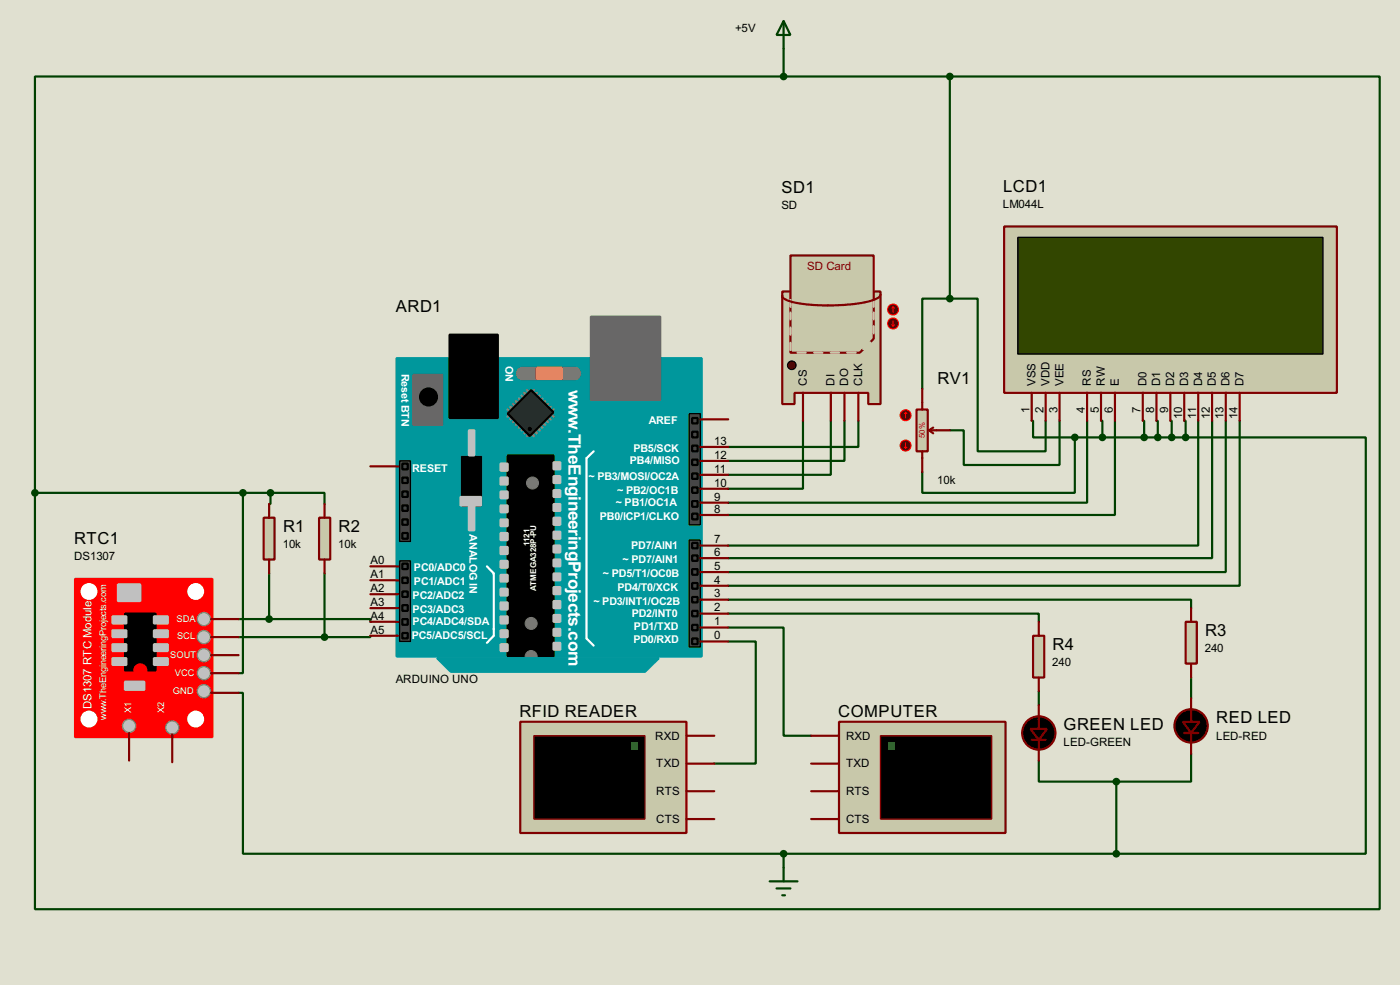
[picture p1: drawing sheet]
<svg xmlns="http://www.w3.org/2000/svg" width="256mm" height="180mm" viewBox="0 0 256 180" stroke-linecap="round" stroke-linejoin="round" font-family="sans-serif">
<path d="M0 0h256.5v180.3h-256.5z" fill="#e0e0d0"/>
<g fill="none" stroke="#004000" stroke-width=".4">
<path d="M143.6 14h-137.2v76.2M143.6 8.9v5.1M143.6 14h30.4M174 14h78.8v152.4h-246.4v-76.2M174 14v40.7M174 54.7h5.1v27.9h12.5v-5.6M174 54.7h-5v16.5M147.1 77v12.5h-13.7M152.2 77v9.9h-18.8M154.7 77v7.4h-21.3M157.3 77v4.8h-23.9M189 77h.3v3.1h7.6"/>
<path d="M194.1 77v8.1h-17.5v-6.3h-2.6M199.2 77v15h-65.8M201.7 77h.3v3.1M204.3 77v17.3h-70.9M209.4 77h.2v3.1M211.9 77h.2v3.1M214.4 77h.3v3.1M217 77h.2v3.1M219.5 77v22.9h-86.1M222.1 77v25.2h-88.7M224.6 77v27.7h-91.2M227.1 77v30.2h-93.7"/>
<path d="M6.4 90.2h43.2M44.5 90.2v33h-.8M49.6 90.2h9.9v2.1M49.6 90.2v2.1h-.3M196.9 80.1v10.1h-27.9v-3.8M196.9 80.1h20.3M217.2 80.1h33v76.2h-45.7M43.7 113.3h5.6M43.7 116.6h15.8M49.3 113.3h18.6v.5M49.3 105v8.3M59.5 105v11.6"/>
<path d="M67.9 116.4v.2h-8.4M133.4 109.8h84.8v1.5M133.4 112.3h56.9v1.5M133.4 114.9h10.2v19.8h5M133.4 117.4h5.1v22.4h-7.6M43.7 126.8h.8v29.5h99.1M190.3 139.2v3.9h14.2M190.3 126.5v2.6M218.2 138v5.1h-13.7M218.2 124v3.8M143.6 156.3v2.5M143.6 156.3h60.9"/>
<path d="M204.5 143.1v13.2"/>
</g>
<path d="M72.7 65.6h55.9v54.6h-55.9z" fill="#00979c" stroke="#00979c" stroke-width=".4"/>
<g fill="#686767" stroke="#686767" stroke-width=".4">
<path d="M108.3 58h12.7v15.2h-12.7z"/>
<path d="M75.7 68.6h5.4v9.2h-5.4z"/>
</g>
<path d="M82.4 61.3h8.8v15.2h-8.8zM84.6 83.6h3.6v8.9h-3.6zM93 83.4h8.4v36.8h-8.4z" fill="#000" stroke="#000" stroke-width=".4"/>
<path d="M108.8 82.6l-1.3 1.3v33l1.3 1.3M89.2 103.7l1.3 1.3v11.4l-1.3 1.3" fill="none" stroke="#fff" stroke-width=".4"/>
<g fill="#c0c0c0" stroke="#c0c0c0" stroke-width=".4">
<path d="M101.4 84.6h1.3v1.3h-1.3z"/>
<path d="M101.4 87.2h1.3v1.2h-1.3z"/>
<path d="M101.4 89.7h1.3v1.3h-1.3z"/>
<path d="M101.4 92.3h1.3v1.2h-1.3z"/>
<path d="M101.4 94.8h1.3v1.3h-1.3z"/>
<path d="M101.4 97.3h1.3v1.3h-1.3z"/>
<path d="M101.4 99.9h1.3v1.2h-1.3z"/>
<path d="M101.4 102.4h1.3v1.3h-1.3z"/>
<path d="M101.4 105h1.3v1.2h-1.3z"/>
<path d="M101.4 107.5h1.3v1.3h-1.3z"/>
<path d="M101.4 110h1.3v1.3h-1.3z"/>
<path d="M101.4 112.6h1.3v1.2h-1.3z"/>
<path d="M101.4 115.1h1.3v1.3h-1.3z"/>
<path d="M101.4 117.7h1.3v1.2h-1.3z"/>
<path d="M91.7 84.9h1.3v1.3h-1.3z"/>
<path d="M91.7 87.4h1.3v1.3h-1.3z"/>
<path d="M91.7 90h1.3v1.2h-1.3z"/>
<path d="M91.7 92.5h1.3v1.3h-1.3z"/>
<path d="M91.7 95.1h1.3v1.2h-1.3z"/>
<path d="M91.7 97.6h1.3v1.3h-1.3z"/>
<path d="M91.7 100.1h1.3v1.3h-1.3z"/>
<path d="M91.7 102.7h1.3v1.2h-1.3z"/>
<path d="M91.7 105.2h1.3v1.3h-1.3z"/>
<path d="M91.7 107.8h1.3v1.2h-1.3z"/>
<path d="M91.7 110.3h1.3v1.3h-1.3z"/>
<path d="M91.7 112.8h1.3v1.3h-1.3z"/>
<path d="M91.7 115.4h1.3v1.2h-1.3z"/>
<path d="M91.7 117.9h1.3v1.3h-1.3z"/>
<path d="M84.4 91h3.8v1.5h-3.8z"/>
<path d="M85.9 78.8h1v4.6h-1z"/>
<path d="M85.9 92.5h1v4.6h-1z"/>
</g>
<circle cx="78.5" cy="72.7" r="1.55" fill="#000" stroke="#000" stroke-width=".4"/>
<path d="M95.8 68.4h9.4" fill="none" stroke="#757575" stroke-width="2.6"/>
<path d="M98.4 67.4h4.5v2h-4.5z" fill="#ff8000" stroke="#ff8000" stroke-width=".4"/>
<g fill="none" stroke="#808080" stroke-width=".45">
<path d="M93 75l.5 .5M93.5 74.5l.5 .5M93.5 75.7l-.5 .6M94 74l.5 .5M94 76.3l-.5 .5M94.5 73.5l.6 .5M94.5 76.8l-.5 .5M95.1 73l.5 .5M95.1 77.3l-.6 .5M95.6 72.4l.5 .6M95.6 77.8l-.5 .5M96.1 71.9l.5 .5"/>
<path d="M96.1 78.3l-.5 .5M96.6 71.4l.5 .5M96.6 78.8l-.5 .5M97.1 79.3l-.5 .5M97.3 79.3l.5 .5M97.8 78.8l.6 .5M97.8 71.4l-.5 .5M98.4 78.3l.5 .5M98.4 71.9l-.6 .5M98.9 77.8l.5 .5M98.9 72.4l-.5 .6M99.4 77.3l.5 .5"/>
<path d="M99.4 73l-.5 .5M99.9 76.8l.5 .5M99.9 73.5l-.5 .5M100.4 76.3l.5 .5M100.4 74l-.5 .5M100.9 75.7l.5 .6M100.9 74.5l-.5 .5M101.4 75l-.5 .5"/>
</g>
<path d="M97.3 71.4l4.1 4.1-4.3 4.3-4.1-4.1z" fill-rule="evenodd" fill="#2c2c2c" stroke="#000" stroke-width=".4"/>
<circle cx="97" cy="78.5" r=".3" fill="#000" stroke="#000" stroke-width=".18"/>
<path d="M126.3 75.7h2v20.4h-2z" fill="#464646" stroke="#000" stroke-width=".25"/>
<circle cx="97.3" cy="114.1" r="1.1" fill="#757575" stroke="#757575" stroke-width=".18"/>
<g fill="#464646" stroke="#000" stroke-width=".4">
<path d="M126.8 76.5h1v1h-1z"/>
<path d="M126.8 81.6h1v1h-1z"/>
<path d="M126.8 84.1h1v1h-1z"/>
<path d="M126.8 86.7h1v1h-1z"/>
<path d="M126.8 89.2h1v1h-1z"/>
<path d="M126.8 91.7h1v1.1h-1z"/>
<path d="M126.8 79h1v1.1h-1z"/>
<path d="M126.8 94h1v1.1h-1z"/>
</g>
<g fill="#757575" stroke="#757575" stroke-width=".18">
<circle cx="97.5" cy="88.4" r="1.1"/>
<circle cx="97.3" cy="120.2" r="1.1"/>
</g>
<path d="M80.1 120.5h40.6l-2.5 2.5h-35.6z" fill-rule="evenodd" fill="#00979c" stroke="#00979c" stroke-width=".4"/>
<g fill="#464646" stroke="#000" stroke-width=".25">
<path d="M73.2 84.4h2v14.7h-2z"/>
<path d="M126.3 98.9h2v19.5h-2z"/>
<path d="M73.2 102.7h2v14.7h-2z"/>
</g>
<g fill="#464646" stroke="#000" stroke-width=".4">
<path d="M73.7 87.4h1v1h-1z"/>
<path d="M73.7 92.5h1v1h-1z"/>
<path d="M73.7 97.6h1v1h-1z"/>
<path d="M73.7 95.1h1v1h-1z"/>
<path d="M73.7 90h1v1h-1z"/>
<path d="M73.7 84.9h1v1h-1z"/>
<path d="M126.8 99.4h1v1h-1z"/>
<path d="M126.8 101.7h1v1h-1z"/>
<path d="M126.8 104.2h1v1h-1z"/>
<path d="M126.8 106.7h1v1.1h-1z"/>
<path d="M126.8 109.3h1v1h-1z"/>
<path d="M126.8 111.8h1v1h-1z"/>
<path d="M126.8 114.4h1v1h-1z"/>
<path d="M126.8 116.9h1v1h-1z"/>
<path d="M73.7 103.2h1v1h-1z"/>
<path d="M73.7 105.7h1v1h-1z"/>
<path d="M73.7 108.3h1v1h-1z"/>
<path d="M73.7 110.8h1v1h-1z"/>
<path d="M73.7 113.3h1v1.1h-1z"/>
<path d="M73.7 115.9h1v1h-1z"/>
</g>
<g fill="none" stroke="#800000" stroke-width=".4">
<path d="M128.3 76.8h5.1M67.9 85.4h5.1M128.3 99.9h5.1M128.3 94.3h5.1M128.3 92h5.1M128.3 89.5h5.1M128.3 86.9h5.1M128.3 84.4h5.1M128.3 81.8h5.1M67.9 116.4h5.1M67.9 113.8h5.1M67.9 111.3h5.1"/>
<path d="M67.9 108.8h5.1M67.9 106.2h5.1M67.9 103.7h5.1M128.3 117.4h5.1M128.3 114.9h5.1M128.3 112.3h5.1M128.3 109.8h5.1M128.3 107.2h5.1M128.3 104.7h5.1M128.3 102.2h5.1"/>
</g>
<g fill="#c8c8aa" stroke="#800000" stroke-width=".4">
<path d="M143.3 53.4h18v20.6h-2.2v-2.1h-13.5v2.1h-2.3z" fill-rule="evenodd"/>
<path d="M144.8 46.8h15.3v15.2l-2.6 2.6h-12.7z" fill-rule="evenodd"/>
</g>
<path d="M161.3 53.9a2.14 2.14 0 0 1-1.8 1.2 35.3 35.3 0 0 1-14.6 .1 1.84 1.84 0 0 1-1.6-1M159.1 63l-1.1 1.1" fill="none" stroke="#800000" stroke-width=".4"/>
<path d="M144.8 54.9v1.3M144.8 57.2v1.3M144.8 60v1.3M160.1 54.9v1.3M160.1 57.2v1.3M160.1 59.7v1.3M144.8 62.8v1.3M146.1 64.6h1.5M149.2 64.6h1.5M152.2 64.6h1.5M155.2 64.6h1.6" fill="none" stroke="#c8c8aa" stroke-width=".4"/>
<path d="M159.3 62.8l-1 1" fill="none" stroke="#c8c8aa" stroke-width=".65"/>
<circle cx="145" cy="66.9" r=".8" fill="#400000" stroke="#000" stroke-width=".18"/>
<path d="M147.1 71.9v5.1M152.2 71.9v5.1M154.7 71.9v5.1M157.3 71.9v5.1" fill="none" stroke="#800000" stroke-width=".4"/>
<circle cx="163.6" cy="56.7" r="1" fill="#400000" stroke="#f00" stroke-width=".2"/>
<path d="M163.6 56.2l.3 .2M163.6 56.2l-.2 .2M163.6 56.2v1" fill="none" stroke="#f00" stroke-width=".2"/>
<circle cx="163.6" cy="59.2" r="1" fill="#400000" stroke="#f00" stroke-width=".2"/>
<path d="M163.4 59.5l.2 .2M163.6 58.7v1M163.9 59.5l-.3 .2" fill="none" stroke="#f00" stroke-width=".2"/>
<path d="M184 41.5h60.9v30.4h-60.9z" fill="#c8c8aa" stroke="#800000" stroke-width=".4"/>
<path d="M186.5 43.5h55.9v21.3h-55.9z" fill="#324600" stroke="#000" stroke-width=".25"/>
<g fill="none" stroke="#800000" stroke-width=".4">
<path d="M189 71.9v5.1M191.6 71.9v5.1M194.1 71.9v5.1M199.2 71.9v5.1M201.7 71.9v5.1M204.3 71.9v5.1M209.4 71.9v5.1M211.9 71.9v5.1M214.4 71.9v5.1M217 71.9v5.1M219.5 71.9v5.1M222.1 71.9v5.1"/>
<path d="M224.6 71.9v5.1M227.1 71.9v5.1"/>
</g>
<path d="M13.8 106h25.1v28.9h-25.1z" fill="#f00" stroke="#f00" stroke-width=".4"/>
<g fill="#fff" stroke="#fff" stroke-width=".4">
<circle cx="16.3" cy="108.3" r="1.35"/>
<circle cx="16.3" cy="131.6" r="1.35"/>
<circle cx="35.8" cy="108.3" r="1.35"/>
<circle cx="35.8" cy="131.6" r="1.35"/>
</g>
<path d="M22.9 112.3h5.6v10.4h-5.6z" fill="#000" stroke="#000" stroke-width=".4"/>
<g fill="#c0c0c0" stroke="#c0c0c0" stroke-width=".4">
<path d="M28.2 112.8h2.6v1.3h-2.6z"/>
<path d="M28.2 115.4h2.6v1.2h-2.6z"/>
<path d="M28.2 117.9h2.6v1.3h-2.6z"/>
<path d="M28.2 120.5h2.6v1.2h-2.6z"/>
<path d="M21.6 107h4.1v3h-4.1z"/>
<path d="M20.6 112.8h2.6v1.3h-2.6z"/>
<path d="M20.6 115.4h2.6v1.2h-2.6z"/>
<path d="M20.6 117.9h2.6v1.3h-2.6z"/>
<path d="M20.6 120.5h2.6v1.2h-2.6z"/>
<path d="M22.9 124.8h3.6v1.5h-3.6z"/>
</g>
<g fill="#c0c0c0" stroke="#808080" stroke-width=".25">
<circle cx="37.3" cy="116.6" r="1.2"/>
<circle cx="37.3" cy="113.3" r="1.2"/>
<circle cx="37.3" cy="123.2" r="1.2"/>
<circle cx="37.3" cy="119.9" r="1.2"/>
</g>
<circle cx="25.7" cy="122.7" r="1.1" fill="#f00" stroke="#f00" stroke-width=".4"/>
<g fill="#c0c0c0" stroke="#808080" stroke-width=".25">
<circle cx="31.5" cy="133.2" r="1.2"/>
<circle cx="23.6" cy="132.9" r="1.2"/>
<circle cx="37.3" cy="126.5" r="1.2"/>
</g>
<path d="M38.7 116.6h5M38.7 113.3h5M38.7 119.9h5M23.7 134.2v5M31.6 134.4v5.1M38.7 123.2h5M38.7 126.8h5" fill="none" stroke="#800000" stroke-width=".4"/>
<path d="M48.3 94.8h2v7.6h-2z" fill="#c8c8aa" stroke="#800000" stroke-width=".4"/>
<path d="M49.3 92.3v2.5M49.3 102.4v2.6" fill="none" stroke="#800000" stroke-width=".4"/>
<path d="M58.5 94.8h2v7.6h-2z" fill="#c8c8aa" stroke="#800000" stroke-width=".4"/>
<path d="M59.5 92.3v2.5M59.5 102.4v2.6" fill="none" stroke="#800000" stroke-width=".4"/>
<path d="M217.2 113.8h2.1v7.7h-2.1z" fill="#c8c8aa" stroke="#800000" stroke-width=".4"/>
<path d="M218.2 111.3v2.5M218.2 121.5v2.5" fill="none" stroke="#800000" stroke-width=".4"/>
<path d="M189.3 116.4h2v7.6h-2z" fill="#c8c8aa" stroke="#800000" stroke-width=".4"/>
<path d="M190.3 113.8v2.6M189 135.4h2.6M190.3 124v2.5M190.3 129.1v4.3M190.3 135.4v3.8M217 134.2h2.5M218.2 127.8v4.3M218.2 134.2v3.8" fill="none" stroke="#800000" stroke-width=".4"/>
<g fill="#000" stroke="#800000" stroke-width=".4">
<path d="M188.8 133.4h3l-1.5 2zM216.7 132.1h3.1l-1.6 2.1z"/>
<circle cx="190.3" cy="134.2" r="3.1"/>
<circle cx="218.2" cy="132.9" r="3.1"/>
</g>
<g fill="#004000" stroke="#004000" stroke-width=".4">
<circle cx="49.3" cy="113.3" r=".5"/>
<circle cx="59.4" cy="116.6" r=".5"/>
<circle cx="6.4" cy="90.2" r=".5"/>
<circle cx="44.5" cy="90.2" r=".5"/>
<circle cx="49.5" cy="90.2" r=".5"/>
<circle cx="143.5" cy="156.3" r=".5"/>
<circle cx="204.5" cy="143.1" r=".5"/>
<circle cx="204.5" cy="156.3" r=".5"/>
<circle cx="209.6" cy="80.1" r=".5"/>
<circle cx="212.1" cy="80.1" r=".5"/>
<circle cx="214.6" cy="80.1" r=".5"/>
<circle cx="217.2" cy="80.1" r=".5"/>
</g>
<path d="M143.6 158.8v2.5M141 161.3h5.1M142.3 162.6h2.5M143.3 163.9h.5" fill="none" stroke="#004000" stroke-width=".4"/>
<path d="M167.9 75h2.1v7.6h-2.1z" fill="#c8c8aa" stroke="#800000" stroke-width=".4"/>
<path d="M169 71.2v3.8M170.2 78.8l.8 .5M170.2 78.8h3.8M171 78.3l-.8 .5M169 82.6v3.8" fill="none" stroke="#800000" stroke-width=".4"/>
<circle cx="165.9" cy="76" r="1" fill="#400000" stroke="#f00" stroke-width=".2"/>
<path d="M165.9 75.5l-.2 .2M165.9 75.5l.3 .2M165.9 75.5v1" fill="none" stroke="#f00" stroke-width=".2"/>
<circle cx="165.9" cy="81.6" r="1" fill="#400000" stroke="#f00" stroke-width=".2"/>
<path d="M165.7 81.8l.2 .3M165.9 81.1v1M166.2 81.8l-.3 .3" fill="none" stroke="#f00" stroke-width=".2"/>
<g fill="#004000" stroke="#004000" stroke-width=".4">
<circle cx="196.9" cy="80.1" r=".5"/>
<circle cx="174" cy="54.7" r=".5"/>
<circle cx="174" cy="14" r=".5"/>
<circle cx="143.5" cy="14" r=".5"/>
<circle cx="201.9" cy="80.1" r=".5"/>
</g>
<path d="M143.6 3.9l1.2 2.5h-2.5zM143.6 3.9v5" fill="none" stroke="#004000" stroke-width=".4"/>
<path d="M153.7 132.1h30.5v20.4h-30.5z" fill="#c8c8aa" stroke="#800000" stroke-width=".4"/>
<path d="M161.3 134.7h20.4v15.2h-20.4z" fill="#000" stroke="#800000" stroke-width=".25"/>
<path d="M162.6 135.9h1.3v1.3h-1.3z" fill="#0f0"/>
<path d="M148.6 134.7h5.1M148.6 139.8h5.1M148.6 144.8h5.1M148.6 149.9h5.1" fill="none" stroke="#800000" stroke-width=".4"/>
<path d="M95.3 132.1h30.5v20.4h-30.5z" fill="#c8c8aa" stroke="#800000" stroke-width=".4"/>
<path d="M97.8 134.7h20.4v15.2h-20.4z" fill="#000" stroke="#800000" stroke-width=".25"/>
<path d="M115.6 135.9h1.3v1.3h-1.3z" fill="#0f0"/>
<path d="M125.8 134.7h5.1M125.8 139.8h5.1M125.8 144.8h5.1M125.8 149.9h5.1" fill="none" stroke="#800000" stroke-width=".4"/>
<g font-size="3.6" fill="#fff">
<text x="104.1" y="71.3" transform="rotate(90 104.1 71.3)">w</text>
<text x="104.1" y="78.6" transform="rotate(90 104.1 78.6)">.TheEngineeringProjects.com</text>
</g>
<g font-size="3.4">
<text x="143.2" y="35.3">SD1</text>
<text x="183.8" y="35.1">LCD1</text>
<text x="72.5" y="57.1">ARD1</text>
<text x="171.8" y="70.4">RV1</text>
<text x="13.6" y="99.6">RTC1</text>
<text x="51.9" y="97.3">R1</text>
<text x="62" y="97.3">R2</text>
<text x="192.8" y="118.9">R4</text>
<text x="220.8" y="116.4">R3</text>
<text x="95.2" y="131.3">RFID READER</text>
<text x="153.6" y="131.3">COMPUTER</text>
<text x="194.9" y="133.7">GREEN LED</text>
<text x="222.8" y="132.4">RED LED</text>
</g>
<g font-size="2.4">
<text x="134.7" y="5.8">+5V</text>
<text x="143.1" y="38.3">SD</text>
<text x="183.7" y="38.1">LM044L</text>
<text x="147.8" y="70.6" transform="rotate(-90 147.8 70.6)">CS</text>
<text x="152.9" y="70.6" transform="rotate(-90 152.9 70.6)">DI</text>
<text x="155.4" y="70.6" transform="rotate(-90 155.4 70.6)">DO</text>
<text x="158" y="70.6" transform="rotate(-90 158 70.6)">CLK</text>
<text x="189.7" y="70.6" transform="rotate(-90 189.7 70.6)">VSS</text>
<text x="192.3" y="70.6" transform="rotate(-90 192.3 70.6)">VDD</text>
<text x="194.8" y="70.6" transform="rotate(-90 194.8 70.6)">VEE</text>
<text x="199.9" y="70.6" transform="rotate(-90 199.9 70.6)">RS</text>
<text x="202.4" y="70.6" transform="rotate(-90 202.4 70.6)">RW</text>
<text x="205" y="70.6" transform="rotate(-90 205 70.6)">E</text>
<text x="210.1" y="70.6" transform="rotate(-90 210.1 70.6)">D0</text>
<text x="212.6" y="70.6" transform="rotate(-90 212.6 70.6)">D1</text>
<text x="215.1" y="70.6" transform="rotate(-90 215.1 70.6)">D2</text>
<text x="217.7" y="70.6" transform="rotate(-90 217.7 70.6)">D3</text>
<text x="220.2" y="70.6" transform="rotate(-90 220.2 70.6)">D4</text>
<text x="222.8" y="70.6" transform="rotate(-90 222.8 70.6)">D5</text>
<text x="225.3" y="70.6" transform="rotate(-90 225.3 70.6)">D6</text>
<text x="227.8" y="70.6" transform="rotate(-90 227.8 70.6)">D7</text>
<text x="188.6" y="75.6" transform="rotate(-90 188.6 75.6)">1</text>
<text x="191.2" y="75.6" transform="rotate(-90 191.2 75.6)">2</text>
<text x="193.7" y="75.6" transform="rotate(-90 193.7 75.6)">3</text>
<text x="198.8" y="75.6" transform="rotate(-90 198.8 75.6)">4</text>
<text x="201.3" y="75.6" transform="rotate(-90 201.3 75.6)">5</text>
<text x="203.9" y="75.6" transform="rotate(-90 203.9 75.6)">6</text>
<text x="209" y="75.6" transform="rotate(-90 209 75.6)">7</text>
<text x="211.5" y="75.6" transform="rotate(-90 211.5 75.6)">8</text>
<text x="214" y="75.6" transform="rotate(-90 214 75.6)">9</text>
<text x="216.6" y="76.8" transform="rotate(-90 216.6 76.8)">10</text>
<text x="219.1" y="76.6" transform="rotate(-90 219.1 76.6)">11</text>
<text x="221.7" y="76.8" transform="rotate(-90 221.7 76.8)">12</text>
<text x="224.2" y="76.8" transform="rotate(-90 224.2 76.8)">13</text>
<text x="226.7" y="76.8" transform="rotate(-90 226.7 76.8)">14</text>
<text x="130.9" y="84">12</text>
<text x="130.9" y="81.4">13</text>
<text x="130.9" y="89.1">10</text>
<text x="130.9" y="86.5">11</text>
<text x="171.7" y="88.5">10k</text>
<text x="130.9" y="93.8">8</text>
<text x="130.9" y="91.6">9</text>
<text x="51.8" y="100.3">10k</text>
<text x="62" y="100.3">10k</text>
<text x="130.9" y="101.8">6</text>
<text x="130.9" y="99.5">7</text>
<text x="13.6" y="102.6">DS1307</text>
<text x="67.9" y="105.8">A1</text>
<text x="67.9" y="103.3">A0</text>
<text x="130.9" y="106.8">4</text>
<text x="130.9" y="104.3">5</text>
<text x="67.9" y="113.4">A4</text>
<text x="67.9" y="110.9">A3</text>
<text x="67.9" y="108.4">A2</text>
<text x="130.9" y="111.9">2</text>
<text x="130.9" y="109.4">3</text>
<text x="67.9" y="116">A5</text>
<text x="130.9" y="117">0</text>
<text x="130.9" y="114.5">1</text>
<text x="220.7" y="119.4">240</text>
<text x="72.5" y="125.1">ARDUINO UNO</text>
<text x="192.8" y="121.9">240</text>
<text x="120" y="135.4">RXD</text>
<text x="155" y="135.4">RXD</text>
<text x="194.8" y="136.6">LED-GREEN</text>
<text x="222.8" y="135.4">LED-RED</text>
<text x="120.2" y="140.5">TXD</text>
<text x="155" y="140.5">TXD</text>
<text x="120.2" y="145.5">RTS</text>
<text x="155" y="145.5">RTS</text>
<text x="120.2" y="150.6">CTS</text>
<text x="155" y="150.6">CTS</text>
</g>
<text font-size="2.4" fill="#800000" x="147.9" y="49.4">SD Card</text>
<text font-size="2.4" fill="#fff" x="16.8" y="129.8" transform="rotate(-90 16.8 129.8)">DS1307 RTC Module</text>
<g font-size="2.2" fill="#fff">
<text x="73.6" y="68.4" transform="rotate(90 73.6 68.4)">Reset BTN</text>
<text x="92.6" y="66.9" transform="rotate(90 92.6 66.9)">ON</text>
<text x="118.8" y="77.6">AREF</text>
<text x="116" y="82.7">PB5/SCK</text>
<text x="75.5" y="86.3">RESET</text>
<text x="107.8" y="87.8">~ PB3/MOSI/OC2A</text>
<text x="115.4" y="85">PB4/MISO</text>
<text x="109.9" y="95.2">PB0/ICP1/CLKO</text>
<text x="112.8" y="92.7">~ PB1/OC1A</text>
<text x="113.1" y="90.4">~ PB2/OC1B</text>
<text x="86" y="97.8" transform="rotate(90 86 97.8)">ANALOG IN</text>
<text x="115.6" y="100.5">PD7/AIN1</text>
<text x="75.8" y="107.1">PC1/ADC1</text>
<text x="75.8" y="104.6">PC0/ADC0</text>
<text x="110.5" y="105.6">~ PD5/T1/OC0B</text>
<text x="114.1" y="103.1">~ PD7/AIN1</text>
<text x="75.6" y="112.2">PC3/ADC3</text>
<text x="75.6" y="109.7">PC2/ADC2</text>
<text x="108.7" y="110.7">~ PD3/INT1/OC2B</text>
<text x="113.1" y="108.1">PD4/T0/XCK</text>
<text x="115.7" y="113">PD2/INT0</text>
<text x="75.4" y="117">PC5/ADC5/SCL</text>
<text x="75.6" y="114.5">PC4/ADC4/SDA</text>
<text x="116" y="117.8">PD0/RXD</text>
<text x="116.1" y="115.3">PD1/TXD</text>
</g>
<g font-size="1.9" fill="#fff">
<text x="32.3" y="113.9">SDA</text>
<text x="32.4" y="117">SCL</text>
<text x="31.2" y="120.5">SOUT</text>
<text x="32" y="123.8">VCC</text>
<text x="19.4" y="131.7" transform="rotate(-90 19.4 131.7)">w</text>
<text x="19.4" y="128.4" transform="rotate(-90 19.4 128.4)">.TheEngineeringProjects.com</text>
<text x="24" y="130.5" transform="rotate(-90 24 130.5)">X1</text>
<text x="30.1" y="130.5" transform="rotate(-90 30.1 130.5)">X2</text>
<text x="31.7" y="127.1">GND</text>
</g>
<g font-size="1.7" fill="#fff">
<text x="97" y="99.9" transform="rotate(-90 97 99.9)">1121</text>
<text x="98.3" y="108.2" transform="rotate(-90 98.3 108.2)">ATMEGA328P-PU</text>
</g>
<text font-size="1.6" fill="#c00000" x="169.5" y="80.2" transform="rotate(-90 169.5 80.2)">50%</text>
</svg>
